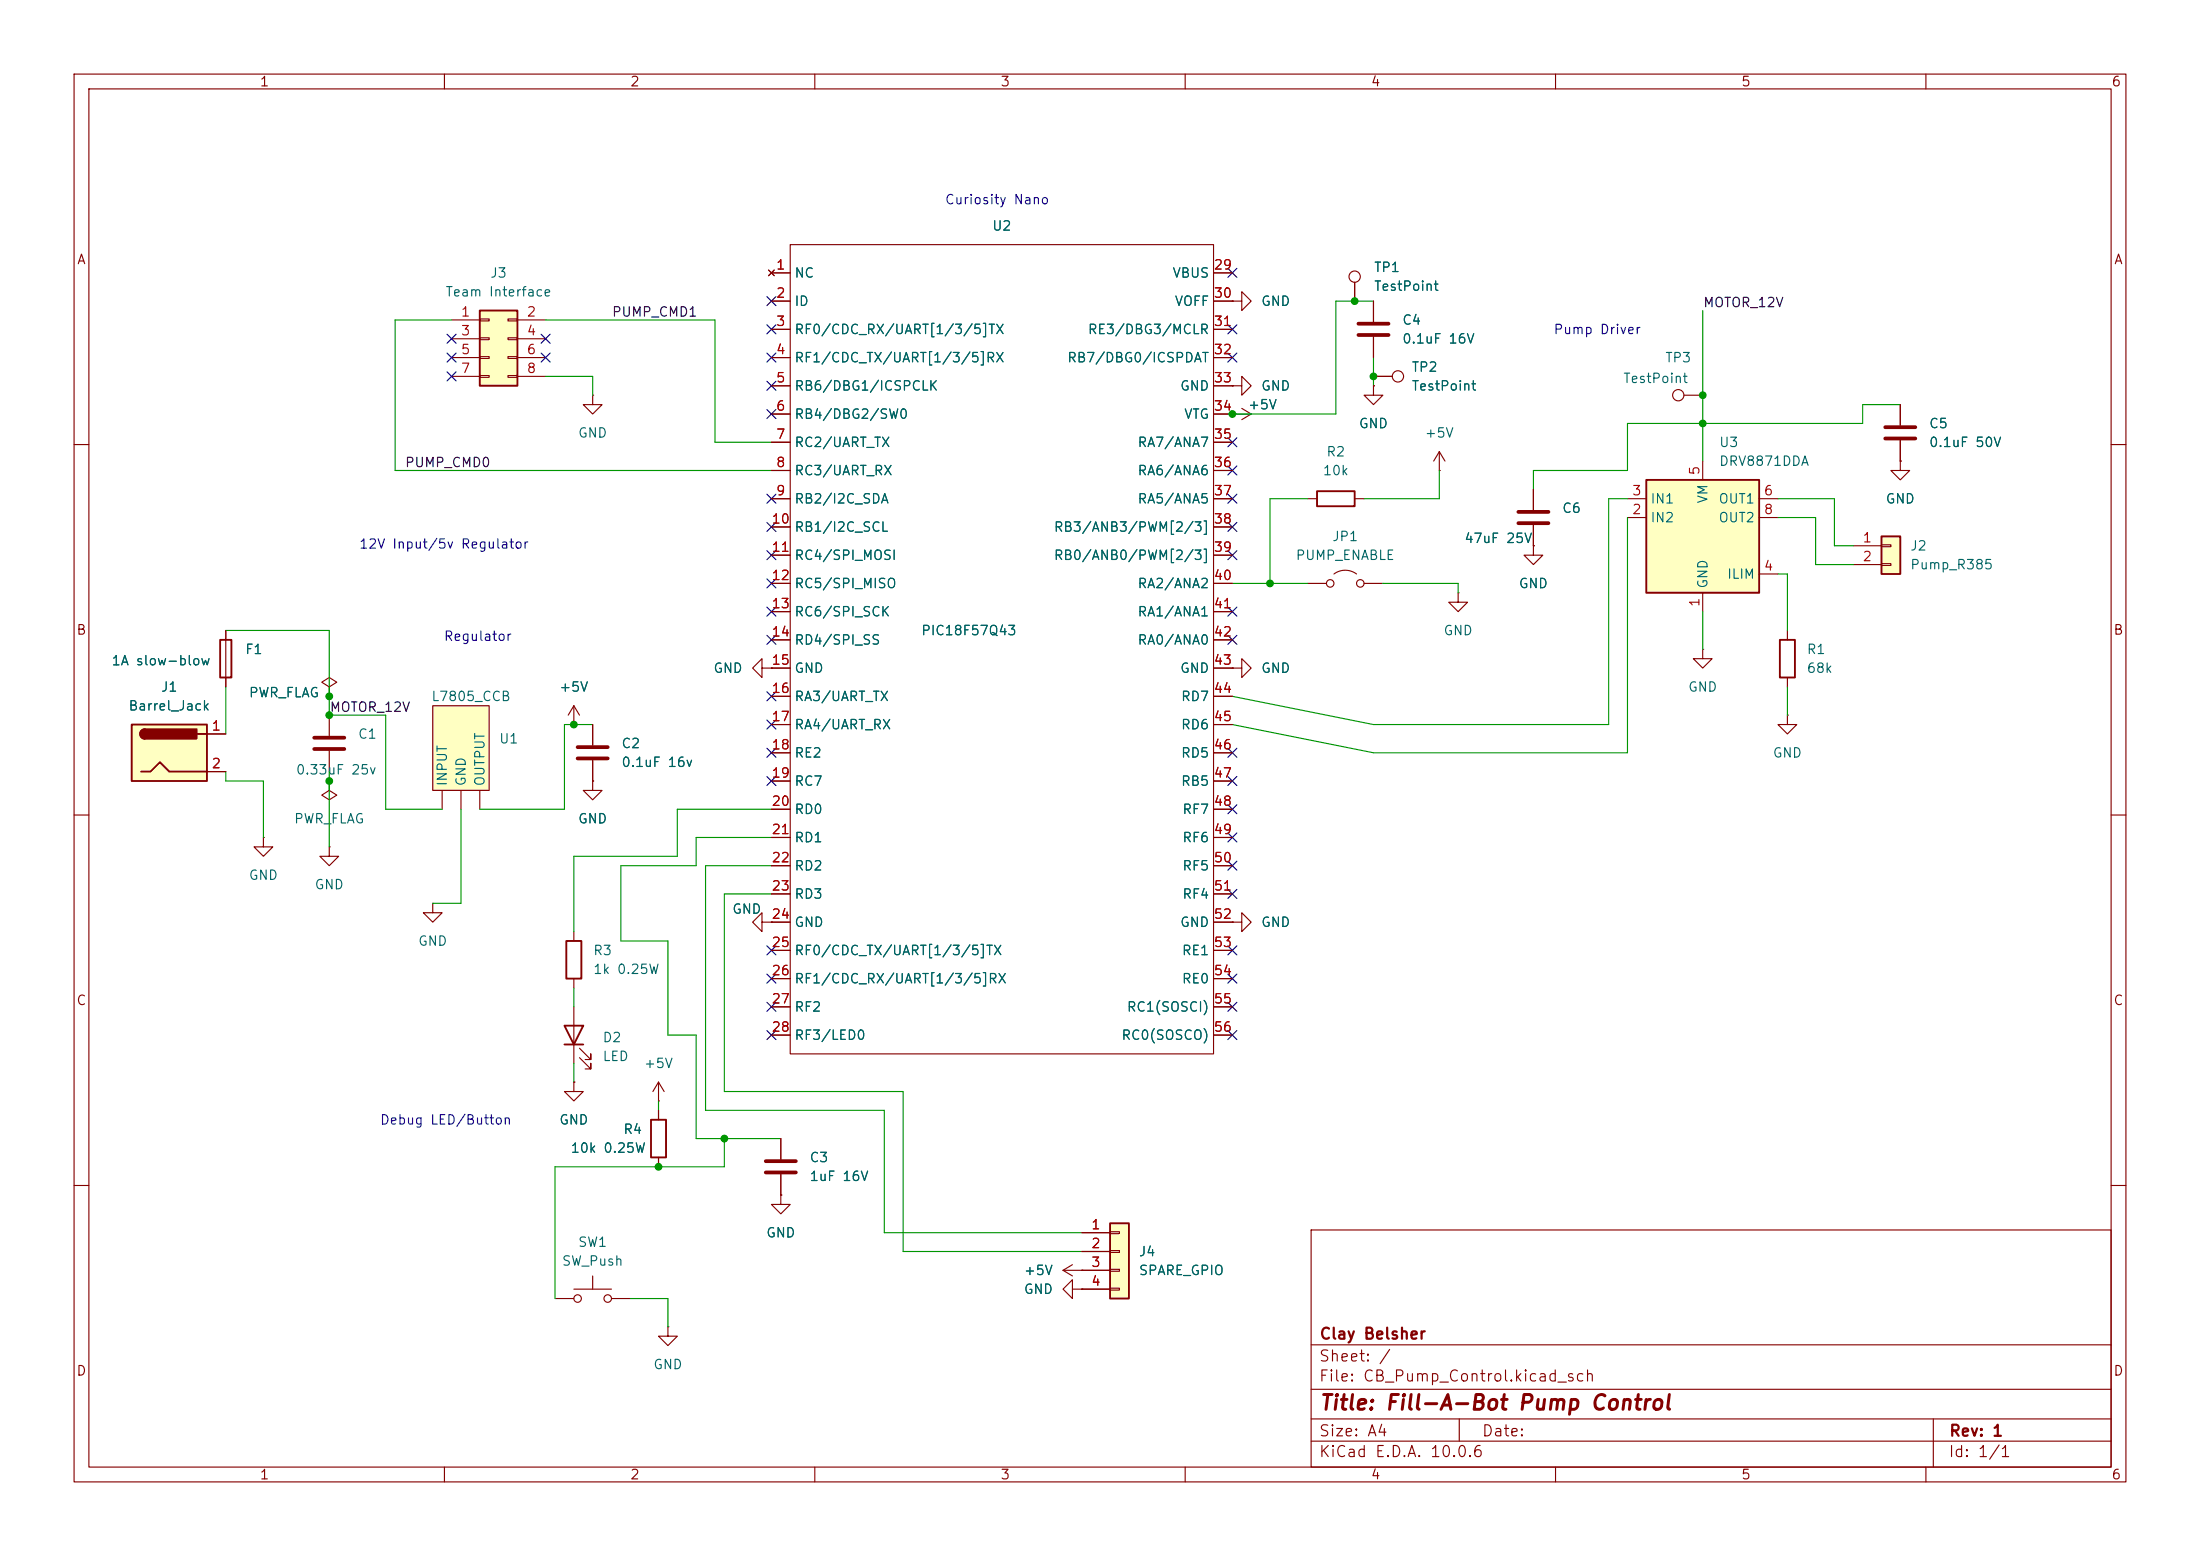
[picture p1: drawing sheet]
<svg xmlns="http://www.w3.org/2000/svg" width="297mm" height="210mm" viewBox="0 0 297 210" stroke-linecap="round" stroke-linejoin="round" font-family="sans-serif">
<g fill="none" stroke="#840000" stroke-width=".15">
<path d="M10 10h277v190h-277zM12 12h273v186h-273zM60 10v2M110 10v2M160 10v2M210 10v2M260 10v2M10 60h2M285 60h2M10 110h2M285 110h2M10 160h2"/>
<path d="M177 166h108v32h-108zM285 160h2M60 198v2M110 198v2M160 198v2M177 194.5h108M177 191.5h108M177 187.5h108M177 181.5h108M197 191.5v3M210 198v2M260 198v2"/>
<path d="M261 191.5v6.5"/>
</g>
<path d="M254 72.4h2.5v5.1h-2.5z" fill="#ffffc2"/>
<path d="M177.8 66.3h5.1v2h-5.1zM254 72.4h2.5v5.1h-2.5zM240.3 86.4h2v5h-2zM76.5 127h2v5.1h-2z" fill="none" stroke="#840000" stroke-width=".25"/>
<g fill="none" stroke="#840000" stroke-width=".15">
<path d="M103.8 36.4l.7 .8M104.1 36.8h2.6M104.5 36.4l-.7 .8M106.7 33h57.1v109.2h-57.1zM163.8 36.8h2.6M182.9 38.1v2.5M80 53.3v1.3h1.3l-1.3 1.3-1.3-1.3h1.3M80 53.3h.1M104.1 40.6h2.6M104.1 44.5h2.6M104.1 48.3h2.6M104.1 52.1h2.6"/>
<path d="M104.1 55.9h2.6M104.1 59.7h2.6M163.8 40.6h2.6M163.8 44.5h2.6M163.8 48.3h2.6M163.8 52.1h2.6M163.8 55.9h5.1M163.8 59.7h2.6M166.4 55.9h.1M166.4 52.1h1.2v-1.3l1.3 1.3-1.3 1.2v-1.2M166.4 52.1h.1M167.6 55.1l1.3 .8"/>
<path d="M168.9 55.9l-1.3 .7M185.4 52.1v1.2h1.3l-1.3 1.3-1.3-1.3h1.3M185.4 52.1h.1M185.4 40.6v2.8M185.4 45.5v2.8M185.4 50.8h2.6M227.3 53.3h2.6M256.5 54.6v2.8M256.5 59.4v2.8M104.1 67.3h2.6M104.1 63.5h2.6M104.1 71.1h2.6"/>
<path d="M104.1 74.9h2.6M104.1 78.7h2.6M163.8 67.3h2.6M163.8 63.5h2.6M163.8 71.1h2.6M163.8 74.9h2.6M163.8 78.7h2.6M176.5 67.3h1.3M176.5 78.7h2.6M180.1 77.5a2.54 2.54 0 0 1 3 0M182.9 67.3h1.2M184.1 78.7h2.6"/>
<path d="M194.3 63.5h.1M194.3 61l-.8 1.2M194.3 61l.8 1.2M194.3 61v2.5M207 73.7v1.2h1.3l-1.3 1.3-1.3-1.3h1.3M207 73.7h.1M250.2 73.7h3.8M250.2 76.2h3.8M254 73.5h1.3v.3h-1.3zM254 76.1h1.3v.2h-1.3zM256.5 62.2v1.3h1.3l-1.3 1.3-1.2-1.3h1.2M256.5 62.2h.1"/>
<path d="M44.4 96.5v2.8M77.5 97.8h.1M77.5 95.3l-.8 1.2M77.5 95.3l.7 1.2M77.5 95.3v2.5M102.9 90.2v-1.3l-1.3 1.3 1.3 1.2v-1.2h1.2M104.1 90.2h.1M104.1 82.6h2.6M104.1 86.4h2.6M104.1 90.2h2.6M104.1 94h2.6M104.1 97.8h2.6"/>
<path d="M163.8 82.6h2.6M163.8 86.4h2.6M163.8 90.2h2.6M163.8 94h2.6M163.8 97.8h2.6M166.4 90.2h1.2v-1.3l1.3 1.3-1.3 1.2v-1.2M166.4 90.2h.1M196.8 80v1.3h1.3l-1.3 1.3-1.2-1.3h1.2M196.8 80h.1M229.9 87.6v1.3h1.2l-1.2 1.3-1.3-1.3h1.3M229.9 87.6h.1M241.3 96.5v1.3h1.3l-1.3 1.3-1.3-1.3h1.3"/>
<path d="M241.3 96.5h.1M241.3 85.1v1.3M241.3 91.4v1.3M35.6 113v1.3h1.2l-1.2 1.3-1.3-1.3h1.3M35.6 113h.1M44.4 114.3v1.3h1.3l-1.3 1.2-1.2-1.2h1.2M44.4 114.3h.1M44.4 105.4v1.3l1.1 .6-1.1 .7-1-.7 1-.6M44.4 105.4h.1M44.4 101.3v2.8M104.1 101.6h2.6M104.1 105.4h2.6"/>
<path d="M104.1 109.2h2.6M104.1 113h2.6M104.1 116.8h2.6M163.8 101.6h2.6M163.8 105.4h2.6M163.8 109.2h2.6M163.8 113h2.6M163.8 116.8h2.6M58.4 121.9v1.3h1.3l-1.3 1.3-1.3-1.3h1.3M58.4 121.9h.1M77.5 125.7v1.3M77.5 132.1v1.3"/>
<path d="M102.9 124.5v-1.3l-1.3 1.3 1.3 1.2v-1.2h1.2M104.1 124.5h.1M104.1 120.7h2.6M104.1 124.5h2.6M104.1 128.3h2.6M104.1 132.1h2.6M104.1 135.9h2.6M104.1 139.7h2.6M163.8 120.7h2.6M163.8 124.5h2.6M163.8 128.3h2.6M163.8 132.1h2.6"/>
<path d="M163.8 135.9h2.6M163.8 139.7h2.6M166.4 124.5h1.2v-1.3l1.3 1.3-1.3 1.2v-1.2M166.4 124.5h.1M77.5 146.1v1.2h1.2l-1.2 1.3-1.3-1.3h1.3M77.5 146.1h.1"/>
<circle cx="182.9" cy="37.3" r=".76"/>
<circle cx="188.7" cy="50.8" r=".76"/>
<circle cx="226.6" cy="53.3" r=".76"/>
<circle cx="179.6" cy="78.7" r=".51"/>
<circle cx="183.6" cy="78.7" r=".51"/>
</g>
<path d="M183.4 43.7h4.1M183.4 45.2h4.1M254.5 57.7h4.1M254.5 59.2h4.1M42.4 99.6h4.1M42.4 101.1h4.1" fill="none" stroke="#840000" stroke-width=".51"/>
<path d="M58.4 95.3h7.6v11.4h-7.6z" fill="#ffffc2"/>
<g fill="none" stroke="#840000" stroke-width=".15">
<path d="M44.4 92.7l1.1-.6-1.1-.7-1 .7 1 .6v1.3M44.4 94h.1M58.4 95.3h7.6v11.4h-7.6zM59.7 106.7v2.5M62.2 106.7v2.5M64.8 106.7v2.5M77.5 135.9v7.6M78.2 142.7l1.6 1.6v-.8v.8h-.8M78.2 141.5l1.6 1.5v-.8v.8h-.8M88.9 148.6h.1M88.9 146.1l-.8 1.2M88.9 146.1l.8 1.2"/>
<path d="M88.9 146.1v2.5M74.9 175.3h2.6M77.5 174h5M80 172.2v1.8M82.5 175.3h2.6M90.2 179.1v1.2h1.2l-1.2 1.3-1.3-1.3h1.3M90.2 179.1h.1"/>
<circle cx="78" cy="175.3" r=".51"/>
<circle cx="82" cy="175.3" r=".51"/>
</g>
<path d="M76.2 138.4h2.5l-1.2 2.6zM76.2 141h2.5" fill="none" stroke="#840000" stroke-width=".25"/>
<path d="M64.8 41.9h5v10.2h-5z" fill="#ffffc2"/>
<path d="M64.8 41.9h5v10.2h-5zM29.7 86.4h1.5v5h-1.5zM87.9 151.1h2v5.1h-2z" fill="none" stroke="#840000" stroke-width=".25"/>
<g fill="none" stroke="#840000" stroke-width=".15">
<path d="M61 43.2h3.8M61 45.7h3.8M61 48.3h3.8M61 50.8h3.8M64.8 43.1h1.2v.2h-1.2zM64.8 45.6h1.2v.2h-1.2zM64.8 48.1h1.2v.3h-1.2zM64.8 50.7h1.2v.2h-1.2zM68.6 43.1h1.2v.2h-1.2zM68.6 45.6h1.2v.2h-1.2zM68.6 48.1h1.2v.3h-1.2zM68.6 50.7h1.2v.2h-1.2z"/>
<path d="M69.8 43.2h3.9M69.8 45.7h3.9M69.8 48.3h3.9M69.8 50.8h3.9M30.5 85.1v7.6M80 105.4v1.3h1.3l-1.3 1.3-1.3-1.3h1.3M80 105.4h.1M88.9 149.9v1.2M88.9 156.2v1.3"/>
</g>
<path d="M17.8 97.8h10.1v7.6h-10.1z" fill="#ffffc2"/>
<path d="M17.8 97.8h10.1v7.6h-10.1zM19.6 98.4a.64 .64 0 0 0-.7 .7 .64 .64 0 0 0 .7 .6M26.7 99.1h1.2M19 104.1h1.3l1.3-1.2 1.3 1.2h5" fill="none" stroke="#840000" stroke-width=".25"/>
<g fill="#840000" stroke="#840000" stroke-width=".25">
<path d="M19.1 98.6l.5-.2v1.3a.63 .63 0 0 1-.6-.4 .63 .63 0 0 1 .1-.7z"/>
<path d="M19.6 98.4h6.9v1.3h-6.9z"/>
</g>
<path d="M166.4 40.6h1.2v-1.2l1.3 1.2-1.3 1.3v-1.3M166.4 40.6h.1M27.9 99.1h2.6M80 97.8v2.8M27.9 104.1h2.6M80 102.6v2.8M143.5 171.5l1.3 .7M143.5 171.5h2.5M144.8 174v-1.3l-1.3 1.3 1.3 1.3v-1.3h1.2M144.8 170.7l-1.3 .8M146 174h.1M146 171.5h.1" fill="none" stroke="#840000" stroke-width=".15"/>
<path d="M78 100.8h4M78 102.4h4" fill="none" stroke="#840000" stroke-width=".51"/>
<path d="M149.9 165.1h2.5v10.2h-2.5z" fill="#ffffc2"/>
<path d="M149.9 165.1h2.5v10.2h-2.5z" fill="none" stroke="#840000" stroke-width=".25"/>
<path d="M207 66v2.8M207 70.9v2.8M146 166.4h3.9M146 168.9h3.9M146 171.5h3.9M146 174h3.9M149.9 166.2h1.2v.3h-1.2zM149.9 168.8h1.2v.2h-1.2zM149.9 171.3h1.2v.3h-1.2zM149.9 173.9h1.2v.2h-1.2z" fill="none" stroke="#840000" stroke-width=".15"/>
<path d="M205 69.1h4M205 70.6h4" fill="none" stroke="#840000" stroke-width=".51"/>
<path d="M222.2 64.8h15.3v15.2h-15.3z" fill="#ffffc2"/>
<path d="M222.2 64.8h15.3v15.2h-15.3z" fill="none" stroke="#840000" stroke-width=".25"/>
<g fill="none" stroke="#840000" stroke-width=".15">
<path d="M103.8 36.4l.7 .8M104.1 36.8h2.6M104.5 36.4l-.7 .8M163.8 36.8h2.6M182.9 38.1v2.5M104.1 40.6h2.6M104.1 44.5h2.6M104.1 48.3h2.6M104.1 52.1h2.6M104.1 55.9h2.6M104.1 59.7h2.6M163.8 40.6h2.6"/>
<path d="M163.8 44.5h2.6M163.8 48.3h2.6M163.8 52.1h2.6M163.8 55.9h2.6M163.8 59.7h2.6M166.4 40.6h.1M166.4 52.1h.1M166.4 55.9h.1M185.4 52.1h.1M185.4 50.8h2.6M185.4 40.6v2.8M185.4 45.5v2.8"/>
<path d="M256.5 54.6v2.8M256.5 59.4v2.8M104.1 67.3h2.6M104.1 63.5h2.6M104.1 71.1h2.6M104.1 74.9h2.6M104.1 78.7h2.6M163.8 67.3h2.6M163.8 63.5h2.6M163.8 71.1h2.6M163.8 74.9h2.6M163.8 78.7h2.6"/>
<path d="M207 73.7h.1M207 66v2.8M207 70.9v2.8M219.7 69.9h2.5M219.7 67.3h2.5M229.9 62.2v2.6M237.5 69.9h2.5M237.5 67.3h2.5M237.5 77.5h2.5M256.5 62.2h.1M27.9 99.1h2.6M30.5 85.1v1.3"/>
<path d="M30.5 91.4v1.3M44.4 94h.1M77.5 97.8h.1M80 97.8v2.8M104.1 90.2h.1M104.1 82.6h2.6M104.1 86.4h2.6M104.1 90.2h2.6M104.1 94h2.6M104.1 97.8h2.6M163.8 82.6h2.6M163.8 86.4h2.6"/>
<path d="M163.8 90.2h2.6M163.8 94h2.6M163.8 97.8h2.6M166.4 90.2h.1M229.9 80v2.6M27.9 104.1h2.6M80 105.4h.1M80 102.6v2.8M104.1 101.6h2.6M104.1 105.4h2.6M104.1 109.2h2.6M104.1 113h2.6"/>
<path d="M104.1 116.8h2.6M163.8 101.6h2.6M163.8 105.4h2.6M163.8 109.2h2.6M163.8 113h2.6M163.8 116.8h2.6M104.1 124.5h.1M104.1 120.7h2.6M104.1 124.5h2.6M104.1 128.3h2.6M104.1 132.1h2.6M104.1 135.9h2.6"/>
<path d="M104.1 139.7h2.6M163.8 120.7h2.6M163.8 124.5h2.6M163.8 128.3h2.6M163.8 132.1h2.6M163.8 135.9h2.6M163.8 139.7h2.6M166.4 124.5h.1M77.5 146.1h.1M88.9 149.9v1.2M88.9 156.2v1.3M105.4 153.7v2.8"/>
<path d="M105.4 158.5v2.8M105.4 161.3v1.3h1.3l-1.3 1.2-1.3-1.2h1.3M105.4 161.3h.1M146 174h.1M146 171.5h.1M146 166.4h3.9M146 168.9h3.9M146 171.5h3.9M146 174h3.9"/>
</g>
<path d="M103.4 156.7h4M103.4 158.2h4" fill="none" stroke="#840000" stroke-width=".51"/>
<g fill="none" stroke="#009600" stroke-width=".15">
<path d="M61 43.2h-7.7v20.3h50.8M73.7 50.8h6.3v2.5M73.7 43.2h22.8v16.5h7.6M185.4 40.6h-5.1v15.3h-13.9M185.4 48.3v3.8M229.9 41.9v20.3M256.5 54.6h-5v2.6h-31.8v6.3h-12.7v2.5M166.4 78.7h10.1M176.5 67.3h-5.1v11.4M186.7 78.7h10.1v1.3M194.3 63.5v3.8h-10.2M219.7 67.3h-2.5v30.5h-31.8l-19-3.8"/>
<path d="M219.7 69.9v31.7h-34.3l-19-3.8M240 69.9h5.1v6.3h5.1M240 67.3h7.6v6.4h2.6M240 77.5h1.3v7.6M30.5 85.1h13.9v11.4h7.7v12.7h7.6M30.5 92.7v6.4M80 97.8h-3.8v11.4h-11.4M229.9 82.6v5M241.3 92.7v3.8M30.5 104.1v1.3h5.1v7.6M44.4 104.1v10.2M62.2 109.2v12.7h-3.8"/>
<path d="M104.1 113h-10.1v3.8h-10.2v10.2h6.4v12.7h3.8v14h11.4M104.1 116.8h-8.9v33.1h24.2v16.5h26.6M104.1 109.2h-12.7v6.4h-13.9v10.1M77.5 133.4v2.5M104.1 120.7h-6.3v26.6h24.1v21.6h24.1M77.5 143.5v2.6M88.9 148.6v1.3M97.8 153.7v3.8h-22.9v17.8M85.1 175.3h5.1v3.8"/>
</g>
<g fill="none" stroke="#000084" stroke-width=".15">
<path d="M165.8 36.2l1.2 1.2M167 36.2l-1.2 1.2M60.4 47.7l1.2 1.2M60.4 50.2l1.2 1.2M60.4 45.1l1.2 1.2M61.6 47.7l-1.2 1.2M61.6 50.2l-1.2 1.2M61.6 45.1l-1.2 1.2M73.1 47.7l1.2 1.2M73.1 45.1l1.2 1.2M74.3 47.7l-1.2 1.2M74.3 45.1l-1.2 1.2"/>
<path d="M103.5 51.5l1.2 1.2M103.5 47.7l1.2 1.2M103.5 43.8l1.2 1.3M103.5 55.3l1.2 1.2M103.5 40l1.2 1.2M104.7 51.5l-1.2 1.2M104.7 47.7l-1.2 1.2M104.7 43.8l-1.2 1.3M104.7 55.3l-1.2 1.2M104.7 40l-1.2 1.2M165.8 47.7l1.2 1.2M165.8 43.8l1.2 1.3"/>
<path d="M165.8 59.1l1.2 1.2M167 47.7l-1.2 1.2M167 43.8l-1.2 1.3M167 59.1l-1.2 1.2M103.5 78.1l1.2 1.2M103.5 66.7l1.2 1.2M103.5 70.5l1.2 1.2M103.5 74.3l1.2 1.2M104.7 78.1l-1.2 1.2M104.7 66.7l-1.2 1.2M104.7 70.5l-1.2 1.2M104.7 74.3l-1.2 1.2"/>
<path d="M165.8 66.7l1.2 1.2M165.8 62.9l1.2 1.2M165.8 74.3l1.2 1.2M165.8 70.5l1.2 1.2M167 66.7l-1.2 1.2M167 62.9l-1.2 1.2M167 74.3l-1.2 1.2M167 70.5l-1.2 1.2M103.5 93.4l1.2 1.2M103.5 85.8l1.2 1.2M103.5 97.2l1.2 1.2M103.5 81.9l1.2 1.3"/>
<path d="M104.7 93.4l-1.2 1.2M104.7 85.8l-1.2 1.2M104.7 97.2l-1.2 1.2M104.7 81.9l-1.2 1.3M165.8 85.8l1.2 1.2M165.8 81.9l1.2 1.3M167 85.8l-1.2 1.2M167 81.9l-1.2 1.3M103.5 101l1.2 1.2M103.5 104.8l1.2 1.2M104.7 101l-1.2 1.2M104.7 104.8l-1.2 1.2"/>
<path d="M165.8 108.6l1.2 1.2M165.8 116.2l1.2 1.2M165.8 101l1.2 1.2M165.8 104.8l1.2 1.2M165.8 112.4l1.2 1.2M167 108.6l-1.2 1.2M167 116.2l-1.2 1.2M167 101l-1.2 1.2M167 104.8l-1.2 1.2M167 112.4l-1.2 1.2M103.5 139.1l1.2 1.2M103.5 135.3l1.2 1.2"/>
<path d="M103.5 131.5l1.2 1.2M103.5 127.7l1.2 1.2M104.7 139.1l-1.2 1.2M104.7 135.3l-1.2 1.2M104.7 131.5l-1.2 1.2M104.7 127.7l-1.2 1.2M165.8 120l1.2 1.3M165.8 127.7l1.2 1.2M165.8 131.5l1.2 1.2M165.8 135.3l1.2 1.2M165.8 139.1l1.2 1.2M167 120l-1.2 1.3"/>
<path d="M167 127.7l-1.2 1.2M167 131.5l-1.2 1.2M167 135.3l-1.2 1.2M167 139.1l-1.2 1.2"/>
</g>
<g fill="#009600" stroke="#009600" stroke-width=".14">
<circle cx="166.4" cy="55.9" r=".46"/>
<circle cx="88.9" cy="157.5" r=".46"/>
<circle cx="97.8" cy="153.7" r=".46"/>
<circle cx="44.4" cy="96.5" r=".46"/>
<circle cx="44.4" cy="94" r=".46"/>
<circle cx="44.4" cy="105.4" r=".46"/>
<circle cx="77.5" cy="97.8" r=".46"/>
<circle cx="182.9" cy="40.6" r=".46"/>
<circle cx="185.4" cy="50.8" r=".46"/>
<circle cx="171.4" cy="78.7" r=".46"/>
<circle cx="229.9" cy="57.2" r=".46"/>
<circle cx="229.9" cy="53.3" r=".46"/>
</g>
<text font-size="2" fill="#840000" x="178" y="190.8">Title: Fill-A-Bot Pump Control</text>
<g font-size="1.5" fill="#840000">
<text x="178" y="184.1">Sheet: /</text>
<text x="178" y="181.1">Clay Belsher</text>
<text x="178" y="186.8">File: CB_Pump_Control.kicad_sch</text>
<text x="178" y="197">KiCad E.D.A. 10.0.6</text>
<text x="178" y="194.2">Size: A4</text>
<text x="200" y="194.2">Date:</text>
<text x="263" y="197">Id: 1/1</text>
<text x="263" y="194.2">Rev: 1</text>
</g>
<g font-size="1.3" fill="#840000">
<text x="35" y="12">1</text>
<text x="85" y="12">2</text>
<text x="135" y="12">3</text>
<text x="185" y="12">4</text>
<text x="235" y="12">5</text>
<text x="285" y="12">6</text>
<text x="10.3" y="36">A</text>
<text x="285.3" y="36">A</text>
<text x="10.2" y="86">B</text>
<text x="285.2" y="86">B</text>
<text x="10.2" y="136">C</text>
<text x="285.2" y="136">C</text>
<text x="10.2" y="186">D</text>
<text x="285.2" y="186">D</text>
<text x="35" y="200">1</text>
<text x="85" y="200">2</text>
<text x="135" y="200">3</text>
<text x="185" y="200">4</text>
<text x="235" y="200">5</text>
<text x="285" y="200">6</text>
</g>
<g font-size="1.3" fill="#0000c2">
<text x="127.5" y="27.9">Curiosity Nano</text>
<text x="209.7" y="45.4">Pump Driver</text>
<text x="48.4" y="74.4">12V Input/5v Regulator</text>
<text x="59.8" y="86.8">Regulator</text>
<text x="51.2" y="152.1">Debug LED/Button</text>
</g>
<g font-size="1.3" fill="#006464">
<text x="133.9" y="31.4">U2</text>
<text x="60" y="40.3">Team Interface</text>
<text x="66.1" y="37.8">J3</text>
<text x="107.2" y="37.8">NC</text>
<text x="107.2" y="41.6">ID</text>
<text x="158.2" y="37.8">VBUS</text>
<text x="158.5" y="41.6">VOFF</text>
<text x="170.2" y="41.6">GND</text>
<text x="185.4" y="37">TP1</text>
<text x="185.4" y="39.6">TestPoint</text>
<text x="107.2" y="45.4">RF0/CDC_RX/UART[1/3/5]TX</text>
<text x="146.8" y="45.4">RE3/DBG3/MCLR</text>
<text x="189.2" y="44.1">C4</text>
<text x="189.2" y="46.7">0.1uF 16V</text>
<text x="107.2" y="49.2">RF1/CDC_TX/UART[1/3/5]RX</text>
<text x="107.2" y="53">RB6/DBG1/ICSPCLK</text>
<text x="144" y="49.2">RB7/DBG0/ICSPDAT</text>
<text x="159.2" y="53">GND</text>
<text x="170.2" y="53">GND</text>
<text x="190.5" y="50.5">TP2</text>
<text x="190.5" y="53">TestPoint</text>
<text x="219" y="52">TestPoint</text>
<text x="224.7" y="49.2">TP3</text>
<text x="77.9" y="59.4">GND</text>
<text x="107.2" y="56.8">RB4/DBG2/SW0</text>
<text x="159.8" y="56.8">VTG</text>
<text x="168.4" y="55.6">+5V</text>
<text x="183.4" y="58.1">GND</text>
<text x="192.2" y="59.4">+5V</text>
<text x="260.3" y="58.1">C5</text>
<text x="107.2" y="60.7">RC2/UART_TX</text>
<text x="107.2" y="64.5">RC3/UART_RX</text>
<text x="153.5" y="60.7">RA7/ANA7</text>
<text x="153.5" y="64.5">RA6/ANA6</text>
<text x="178.5" y="64.5">10k</text>
<text x="179" y="61.9">R2</text>
<text x="232" y="60.7">U3</text>
<text x="232" y="63.2">DRV8871DDA</text>
<text x="260.3" y="60.7">0.1uF 50V</text>
<text x="107.2" y="68.3">RB2/I2C_SDA</text>
<text x="153.5" y="68.3">RA5/ANA5</text>
<text x="210.8" y="69.5">C6</text>
<text x="222.7" y="70.8">IN2</text>
<text x="222.7" y="68.3">IN1</text>
<text x="230.8" y="68" transform="rotate(-90 230.8 68)">VM</text>
<text x="231.9" y="68.3">OUT1</text>
<text x="231.9" y="70.8">OUT2</text>
<text x="254.5" y="68.3">GND</text>
<text x="107.2" y="72.1">RB1/I2C_SCL</text>
<text x="107.2" y="75.9">RC4/SPI_MOSI</text>
<text x="142.2" y="72.1">RB3/ANB3/PWM[2/3]</text>
<text x="142.2" y="75.9">RB0/ANB0/PWM[2/3]</text>
<text x="174.8" y="75.9">PUMP_ENABLE</text>
<text x="179.8" y="73.4">JP1</text>
<text x="197.6" y="73.6">47uF 25V</text>
<text x="257.8" y="74.6">J2</text>
<text x="257.8" y="77.2">Pump_R385</text>
<text x="107.2" y="79.7">RC5/SPI_MISO</text>
<text x="107.2" y="83.5">RC6/SPI_SCK</text>
<text x="153.5" y="79.7">RA2/ANA2</text>
<text x="153.5" y="83.5">RA1/ANA1</text>
<text x="204.9" y="79.7">GND</text>
<text x="230.8" y="79.5" transform="rotate(-90 230.8 79.5)">GND</text>
<text x="233.1" y="78.4">ILIM</text>
<text x="33" y="88.6">F1</text>
<text x="107.2" y="87.3">RD4/SPI_SS</text>
<text x="124.3" y="86.1">PIC18F57Q43</text>
<text x="153.5" y="87.3">RA0/ANA0</text>
<text x="194.8" y="86.1">GND</text>
<text x="243.8" y="88.6">R1</text>
<text x="15" y="90.1">1A slow-blow</text>
<text x="21.6" y="93.7">J1</text>
<text x="33.5" y="94.4">PWR_FLAG</text>
<text x="58.2" y="94.9">L7805_CCB</text>
<text x="75.4" y="93.7">+5V</text>
<text x="96.2" y="91.1">GND</text>
<text x="107.2" y="91.1">GND</text>
<text x="107.2" y="94.9">RA3/UART_TX</text>
<text x="159.2" y="91.1">GND</text>
<text x="159.3" y="94.9">RD7</text>
<text x="170.2" y="91.1">GND</text>
<text x="227.8" y="93.7">GND</text>
<text x="243.8" y="91.1">68k</text>
<text x="17.3" y="96.2">Barrel_Jack</text>
<text x="48.2" y="100">C1</text>
<text x="67.3" y="100.7">U1</text>
<text x="83.8" y="101.3">C2</text>
<text x="107.2" y="98.8">RA4/UART_RX</text>
<text x="159.3" y="98.8">RD6</text>
<text x="39.9" y="104.8">0.33uF 25v</text>
<text x="60.7" y="106.2" transform="rotate(-90 60.7 106.2)">INPUT</text>
<text x="63.2" y="106.2" transform="rotate(-90 63.2 106.2)">GND</text>
<text x="65.7" y="106.2" transform="rotate(-90 65.7 106.2)">OUTPUT</text>
<text x="83.8" y="103.8">0.1uF 16v</text>
<text x="107.2" y="102.6">RE2</text>
<text x="107.2" y="106.4">RC7</text>
<text x="159.3" y="102.6">RD5</text>
<text x="159.3" y="106.4">RB5</text>
<text x="239.2" y="102.6">GND</text>
<text x="39.6" y="111.5">PWR_FLAG</text>
<text x="77.9" y="111.5">GND</text>
<text x="107.2" y="110.2">RD0</text>
<text x="107.2" y="114">RD1</text>
<text x="159.5" y="110.2">RF7</text>
<text x="159.5" y="114">RF6</text>
<text x="33.5" y="119.1">GND</text>
<text x="107.2" y="117.8">RD2</text>
<text x="159.5" y="117.8">RF5</text>
<text x="42.4" y="120.3">GND</text>
<text x="98.8" y="123.6">GND</text>
<text x="107.2" y="121.6">RD3</text>
<text x="107.2" y="125.4">GND</text>
<text x="159.2" y="125.4">GND</text>
<text x="159.5" y="121.6">RF4</text>
<text x="170.2" y="125.4">GND</text>
<text x="56.4" y="128">GND</text>
<text x="80" y="129.2">R3</text>
<text x="80" y="131.8">1k 0.25W</text>
<text x="107.2" y="129.2">RF0/CDC_TX/UART[1/3/5]TX</text>
<text x="159.5" y="129.2">RE1</text>
<text x="107.2" y="133">RF1/CDC_RX/UART[1/3/5]RX</text>
<text x="107.2" y="136.9">RF2</text>
<text x="152" y="136.9">RC1(SOSCI)</text>
<text x="159.5" y="133">RE0</text>
<text x="81.3" y="141">D2</text>
<text x="81.3" y="143.5">LED</text>
<text x="107.2" y="140.7">RF3/LED0</text>
<text x="151.3" y="140.7">RC0(SOSCO)</text>
<text x="86.8" y="144.5">+5V</text>
<text x="75.4" y="152.1">GND</text>
<text x="76.9" y="155.9">10k 0.25W</text>
<text x="84.1" y="153.4">R4</text>
<text x="109.2" y="157.2">C3</text>
<text x="109.2" y="159.7">1uF 16V</text>
<text x="103.3" y="167.3">GND</text>
<text x="75.8" y="171.1">SW_Push</text>
<text x="77.9" y="168.6">SW1</text>
<text x="138.1" y="172.4">+5V</text>
<text x="153.7" y="169.9">J4</text>
<text x="153.7" y="172.4">SPARE_GPIO</text>
<text x="138.1" y="175">GND</text>
<text x="88.1" y="185.1">GND</text>
</g>
<g font-size="1.3" fill="#a90000">
<text x="104.7" y="36.7">1</text>
<text x="104.7" y="40.5">2</text>
<text x="163.8" y="36.7">29</text>
<text x="163.8" y="40.5">30</text>
<text x="62.1" y="43">1</text>
<text x="62.1" y="45.6">3</text>
<text x="71" y="43">2</text>
<text x="71" y="45.6">4</text>
<text x="104.7" y="44.3">3</text>
<text x="163.8" y="44.3">31</text>
<text x="62.1" y="48.1">5</text>
<text x="62.1" y="50.7">7</text>
<text x="71" y="48.1">6</text>
<text x="71" y="50.7">8</text>
<text x="104.7" y="48.1">4</text>
<text x="104.7" y="51.9">5</text>
<text x="163.8" y="48.1">32</text>
<text x="163.8" y="51.9">33</text>
<text x="104.7" y="55.7">6</text>
<text x="104.7" y="59.6">7</text>
<text x="163.8" y="55.7">34</text>
<text x="163.8" y="59.6">35</text>
<text x="104.7" y="63.4">8</text>
<text x="163.8" y="63.4">36</text>
<text x="229.7" y="64.2" transform="rotate(-90 229.7 64.2)">5</text>
<text x="104.1" y="71">10</text>
<text x="104.7" y="67.2">9</text>
<text x="163.8" y="67.2">37</text>
<text x="163.8" y="71">38</text>
<text x="220.2" y="69.7">2</text>
<text x="220.2" y="67.2">3</text>
<text x="238" y="67.2">6</text>
<text x="238" y="69.7">8</text>
<text x="104.1" y="74.8">11</text>
<text x="163.8" y="74.8">39</text>
<text x="238" y="77.3">4</text>
<text x="251.4" y="73.5">1</text>
<text x="251.4" y="76.1">2</text>
<text x="104.1" y="78.6">12</text>
<text x="104.1" y="82.4">13</text>
<text x="163.8" y="78.6">40</text>
<text x="163.8" y="82.4">41</text>
<text x="229.7" y="82" transform="rotate(-90 229.7 82)">1</text>
<text x="104.1" y="86.2">14</text>
<text x="163.8" y="86.2">42</text>
<text x="104.1" y="90">15</text>
<text x="104.1" y="93.8">16</text>
<text x="163.8" y="90">43</text>
<text x="163.8" y="93.8">44</text>
<text x="28.5" y="98.9">1</text>
<text x="104.1" y="97.7">17</text>
<text x="104.1" y="101.5">18</text>
<text x="163.8" y="97.7">45</text>
<text x="163.8" y="101.5">46</text>
<text x="28.5" y="104">2</text>
<text x="104.1" y="105.3">19</text>
<text x="163.8" y="105.3">47</text>
<text x="104.1" y="109.1">20</text>
<text x="104.1" y="112.9">21</text>
<text x="163.8" y="109.1">48</text>
<text x="163.8" y="112.9">49</text>
<text x="104.1" y="116.7">22</text>
<text x="163.8" y="116.7">50</text>
<text x="104.1" y="120.5">23</text>
<text x="104.1" y="124.3">24</text>
<text x="163.8" y="120.5">51</text>
<text x="163.8" y="124.3">52</text>
<text x="104.1" y="128.1">25</text>
<text x="104.1" y="131.9">26</text>
<text x="163.8" y="128.1">53</text>
<text x="163.8" y="131.9">54</text>
<text x="104.1" y="135.8">27</text>
<text x="163.8" y="135.8">55</text>
<text x="104.1" y="139.6">28</text>
<text x="163.8" y="139.6">56</text>
<text x="147.2" y="166.2">1</text>
<text x="147.2" y="168.8">2</text>
<text x="147.2" y="171.3">3</text>
<text x="147.2" y="173.9">4</text>
</g>
<g font-size="1.3" fill="#0f0f0f">
<text x="229.8" y="41.8">MOTOR_12V</text>
<text x="82.5" y="43.1">PUMP_CMD1</text>
<text x="54.6" y="63.4">PUMP_CMD0</text>
<text x="44.4" y="96.4">MOTOR_12V</text>
</g>
</svg>
